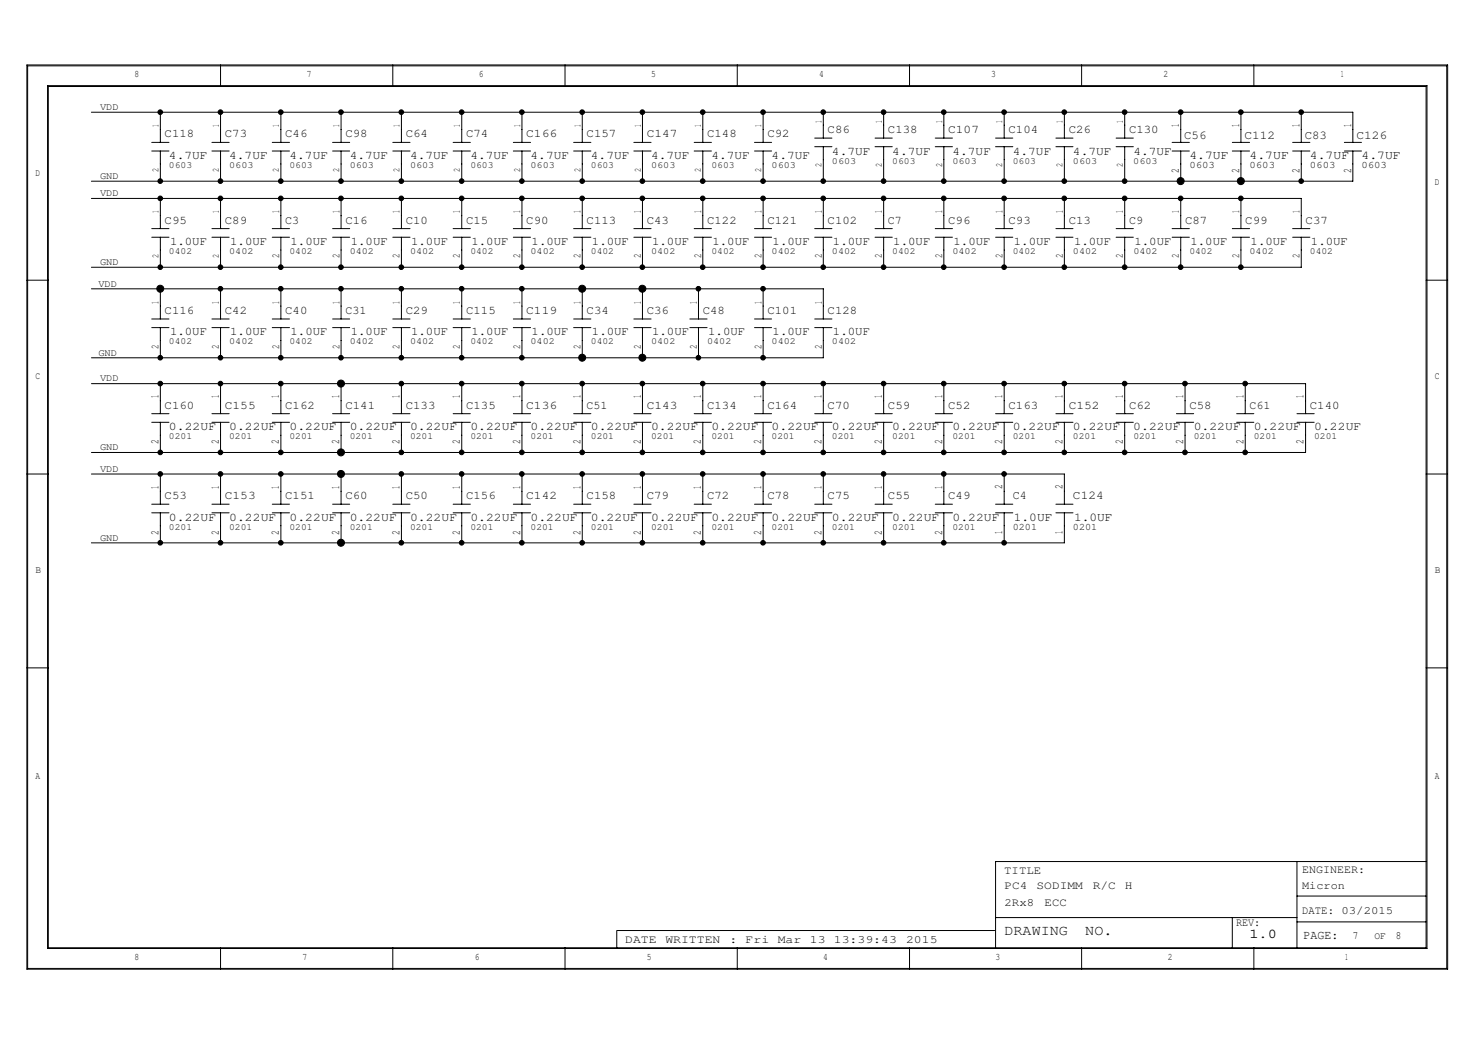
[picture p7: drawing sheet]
<svg xmlns="http://www.w3.org/2000/svg" width="420mm" height="297mm" viewBox="0 0 420 297" stroke-linecap="round" stroke-linejoin="round" font-family="sans-serif">
<g fill="none" stroke="#000" stroke-width=".28">
<path d="M7.7 18.5h404.7v257.5h-404.7zM7.9 18.8h404.2v257h-404.2zM62.8 18.5v6.1M111.9 18.5v6.1M161 18.5v6.1M210 18.5v6.1M259.1 18.5v6.1M308.1 18.5v6.1M357.2 18.5v6.1M13.5 24.4h393v245.7h-393zM13.8 24.6h392.4v245.3h-392.4zM26 32h359.4v8.6"/>
<path d="M45.7 32v8.6M62.8 32v8.6M80 32v8.6M97.2 32v8.6M114.3 32v8.6M131.5 32v8.6M148.7 32v8.6M165.9 32v8.6M183 32v8.6M200.2 32v8.6M217.4 32v8.6M232.1 39.3h4.9"/>
<path d="M234.5 32v7.3M249.3 39.3h4.9M251.7 32v7.3M266.4 39.3h4.9M268.9 32v7.3M283.6 39.3h4.9M286 32v7.3M300.8 39.3h4.8M303.2 32v7.3M317.9 39.3h4.9M320.4 32v7.3M336.3 32v8.6"/>
<path d="M353.5 32v8.6M370.7 32v8.6M26 56.5h344.7v8.6M43.2 43h4.9M43.2 40.6h4.9M45.7 43v8.6M45.7 56.5v8.6M60.4 43h4.9M60.4 40.6h4.9M62.8 43v8.6M62.8 56.5v8.6M77.6 43h4.9"/>
<path d="M77.6 40.6h4.9M80 43v8.6M80 56.5v8.6M94.7 43h4.9M94.7 40.6h4.9M97.2 43v8.6M97.2 56.5v8.6M111.9 43h4.9M111.9 40.6h4.9M114.3 43v8.6M114.3 56.5v8.6M129.1 43h4.9"/>
<path d="M129.1 40.6h4.9M131.5 43v8.6M131.5 56.5v8.6M146.2 43h4.9M146.2 40.6h4.9M148.7 43v8.6M148.7 56.5v8.6M163.4 43h4.9M163.4 40.6h4.9M165.9 43v8.6M165.9 56.5v8.6M180.6 43h4.9"/>
<path d="M180.6 40.6h4.9M183 43v8.6M183 56.5v8.6M197.7 43h4.9M197.7 40.6h4.9M200.2 43v8.6M200.2 56.5v8.6M214.9 43h4.9M214.9 40.6h4.9M217.4 43v8.6M217.4 56.5v8.6M232.1 41.8h4.9"/>
<path d="M234.5 41.8v9.8M234.5 56.5v8.6M249.3 41.8h4.9M251.7 41.8v9.8M251.7 56.5v8.6M266.4 41.8h4.9M268.9 41.8v9.8M268.9 56.5v8.6M283.6 41.8h4.9M286 41.8v9.8M286 56.5v8.6M300.8 41.8h4.8"/>
<path d="M303.2 41.8v9.8M303.2 56.5v8.6M317.9 41.8h4.9M320.4 41.8v9.8M320.4 56.5v8.6M333.9 43h4.9M333.9 40.6h4.9M336.3 43v8.6M336.3 56.5v8.6M351 43h4.9M351 40.6h4.9M353.5 43v8.6"/>
<path d="M353.5 56.5v8.6M368.2 43h4.9M368.2 40.6h4.9M370.7 43v8.6M382.9 43h4.9M382.9 40.6h4.9M385.4 43v8.6h-359.4M7.7 79.8h6.1M43.2 67.6h4.9M43.2 65.1h4.9M45.7 67.6v8.5M60.4 67.6h4.9"/>
<path d="M60.4 65.1h4.9M62.8 67.6v8.5M77.6 67.6h4.9M77.6 65.1h4.9M80 67.6v8.5M94.7 67.6h4.9M94.7 65.1h4.9M97.2 67.6v8.5M111.9 67.6h4.9M111.9 65.1h4.9M114.3 67.6v8.5M129.1 67.6h4.9"/>
<path d="M129.1 65.1h4.9M131.5 67.6v8.5M146.2 67.6h4.9M146.2 65.1h4.9M148.7 67.6v8.5M163.4 67.6h4.9M163.4 65.1h4.9M165.9 67.6v8.5M180.6 67.6h4.9M180.6 65.1h4.9M183 67.6v8.5M197.7 67.6h4.9"/>
<path d="M197.7 65.1h4.9M200.2 67.6v8.5M214.9 67.6h4.9M214.9 65.1h4.9M217.4 67.6v8.5M232.1 67.6h4.9M232.1 65.1h4.9M234.5 67.6v8.5M249.3 67.6h4.9M249.3 65.1h4.9M251.7 67.6v8.5M266.4 67.6h4.9"/>
<path d="M266.4 65.1h4.9M268.9 67.6v8.5M283.6 67.6h4.9M283.6 65.1h4.9M286 67.6v8.5M300.8 67.6h4.8M300.8 65.1h4.8M303.2 67.6v8.5M317.9 67.6h4.9M317.9 65.1h4.9M320.4 67.6v8.5M333.9 67.6h4.9"/>
<path d="M333.9 65.1h4.9M336.3 67.6v8.5M351 67.6h4.9M351 65.1h4.9M353.5 67.6v8.5M368.2 67.6h4.9M368.2 65.1h4.9M370.7 67.6v8.5h-344.7M406.2 79.8h6.2M26 82.3h208.5v8.5M43.2 93.3h4.9M43.2 90.8h4.9"/>
<path d="M45.7 82.3v8.5M45.7 93.3v8.6M60.4 93.3h4.9M60.4 90.8h4.9M62.8 82.3v8.5M62.8 93.3v8.6M77.6 93.3h4.9M77.6 90.8h4.9M80 82.3v8.5M80 93.3v8.6M94.7 93.3h4.9M94.7 90.8h4.9"/>
<path d="M97.2 82.3v8.5M97.2 93.3v8.6M111.9 93.3h4.9M111.9 90.8h4.9M114.3 82.3v8.5M114.3 93.3v8.6M129.1 93.3h4.9M129.1 90.8h4.9M131.5 82.3v8.5M131.5 93.3v8.6M146.2 93.3h4.9M146.2 90.8h4.9"/>
<path d="M148.7 82.3v8.5M148.7 93.3v8.6M163.4 93.3h4.9M163.4 90.8h4.9M165.9 82.3v8.5M165.9 93.3v8.6M180.6 93.3h4.9M180.6 90.8h4.9M183 82.3v8.5M183 93.3v8.6M196.5 93.3h4.9M196.5 90.8h4.9"/>
<path d="M199 82.3v8.5M199 93.3v8.6M214.9 93.3h4.9M214.9 90.8h4.9M217.4 82.3v8.5M217.4 93.3v8.6M232.1 93.3h4.9M232.1 90.8h4.9M234.5 93.3v8.6h-208.5M26 109.3h345.9v8.5M43.2 117.8h4.9M45.7 109.3v8.5"/>
<path d="M60.4 117.8h4.9M62.8 109.3v8.5M77.6 117.8h4.9M80 109.3v8.5M94.7 117.8h4.9M97.2 109.3v8.5M111.9 117.8h4.9M114.3 109.3v8.5M129.1 117.8h4.9M131.5 109.3v8.5M146.2 117.8h4.9M148.7 109.3v8.5"/>
<path d="M163.4 117.8h4.9M165.9 109.3v8.5M180.6 117.8h4.9M183 109.3v8.5M197.7 117.8h4.9M200.2 109.3v8.5M214.9 117.8h4.9M217.4 109.3v8.5M232.1 117.8h4.9M234.5 109.3v8.5M249.3 117.8h4.9M251.7 109.3v8.5"/>
<path d="M266.4 117.8h4.9M268.9 109.3v8.5M283.6 117.8h4.9M286 109.3v8.5M300.8 117.8h4.8M303.2 109.3v8.5M317.9 117.8h4.9M320.4 109.3v8.5M335.1 117.8h4.9M337.6 109.3v8.5M352.3 117.8h4.9M354.7 109.3v8.5"/>
<path d="M369.4 117.8h5M7.7 135h6.1M26 135h277.2v8.6M43.2 120.3h4.9M45.7 120.3v8.6M45.7 135v8.6M60.4 120.3h4.9M62.8 120.3v8.6M62.8 135v8.6M77.6 120.3h4.9M80 120.3v8.6M80 135v8.6"/>
<path d="M94.7 120.3h4.9M97.2 120.3v8.6M97.2 135v8.6M111.9 120.3h4.9M114.3 120.3v8.6M114.3 135v8.6M129.1 120.3h4.9M131.5 120.3v8.6M131.5 135v8.6M146.2 120.3h4.9M148.7 120.3v8.6M148.7 135v8.6"/>
<path d="M163.4 120.3h4.9M165.9 120.3v8.6M165.9 135v8.6M180.6 120.3h4.9M183 120.3v8.6M183 135v8.6M197.7 120.3h4.9M200.2 120.3v8.6M200.2 135v8.6M214.9 120.3h4.9M217.4 120.3v8.6M217.4 135v8.6"/>
<path d="M232.1 120.3h4.9M234.5 120.3v8.6M234.5 135v8.6M249.3 120.3h4.9M251.7 120.3v8.6M251.7 135v8.6M266.4 120.3h4.9M268.9 120.3v8.6M268.9 135v8.6M283.6 120.3h4.9M286 120.3v8.6M286 135v8.6"/>
<path d="M300.8 120.3h4.8M303.2 120.3v8.6M317.9 120.3h4.9M320.4 120.3v8.6M335.1 120.3h4.9M337.6 120.3v8.6M352.3 120.3h4.9M354.7 120.3v8.6M369.4 120.3h5M371.9 120.3v8.6h-345.9M406.2 135h6.2M43.2 146h4.9"/>
<path d="M43.2 143.6h4.9M45.7 146v8.6M60.4 146h4.9M60.4 143.6h4.9M62.8 146v8.6M77.6 146h4.9M77.6 143.6h4.9M80 146v8.6M94.7 146h4.9M94.7 143.6h4.9M97.2 146v8.6M111.9 146h4.9"/>
<path d="M111.9 143.6h4.9M114.3 146v8.6M129.1 146h4.9M129.1 143.6h4.9M131.5 146v8.6M146.2 146h4.9M146.2 143.6h4.9M148.7 146v8.6M163.4 146h4.9M163.4 143.6h4.9M165.9 146v8.6M180.6 146h4.9"/>
<path d="M180.6 143.6h4.9M183 146v8.6M197.7 146h4.9M197.7 143.6h4.9M200.2 146v8.6M214.9 146h4.9M214.9 143.6h4.9M217.4 146v8.6M232.1 146h4.9M232.1 143.6h4.9M234.5 146v8.6M249.3 146h4.9"/>
<path d="M249.3 143.6h4.9M251.7 146v8.6M266.4 146h4.9M266.4 143.6h4.9M268.9 146v8.6M283.6 146h4.9M283.6 143.6h4.9M286 146v8.6M300.8 146h4.8M300.8 143.6h4.8M303.2 146v8.6h-277.2M7.7 190.2h6.1"/>
<path d="M406.2 190.2h6.2M369.4 245.4v24.5M369.4 255.2h36.8M406.2 245.4h-122.6v24.5M62.8 269.9v6.1M111.9 269.9v6.1M161 269.9v6.1M175.7 265v4.9M175.9 265h107.4M210 269.9v6.1M259.1 269.9v6.1M283.6 261.3h85.8"/>
<path d="M308.1 269.9v6.1M351 261.3v8.6M357.2 269.9v6.1M369.4 262.6h36.8"/>
<circle cx="45.7" cy="31.9" r=".66"/>
<circle cx="62.8" cy="31.9" r=".66"/>
<circle cx="80" cy="31.9" r=".66"/>
<circle cx="97.1" cy="31.9" r=".66"/>
<circle cx="114.3" cy="31.9" r=".66"/>
<circle cx="131.5" cy="31.9" r=".66"/>
<circle cx="148.6" cy="31.9" r=".66"/>
<circle cx="165.8" cy="31.9" r=".66"/>
<circle cx="183" cy="31.9" r=".66"/>
<circle cx="200.2" cy="31.9" r=".66"/>
<circle cx="217.4" cy="31.9" r=".66"/>
<circle cx="234.5" cy="31.9" r=".66"/>
<circle cx="251.7" cy="31.9" r=".66"/>
<circle cx="268.8" cy="31.9" r=".66"/>
<circle cx="286" cy="31.9" r=".66"/>
<circle cx="303.2" cy="31.9" r=".66"/>
<circle cx="320.4" cy="31.9" r=".66"/>
<circle cx="336.3" cy="31.9" r=".66"/>
<circle cx="353.5" cy="31.9" r=".66"/>
<circle cx="370.6" cy="31.9" r=".66"/>
<circle cx="45.7" cy="56.5" r=".66"/>
<circle cx="45.7" cy="51.6" r=".66"/>
<circle cx="62.8" cy="56.5" r=".66"/>
<circle cx="62.8" cy="51.6" r=".66"/>
<circle cx="80" cy="51.6" r=".66"/>
<circle cx="80" cy="56.5" r=".66"/>
<circle cx="97.1" cy="51.6" r=".66"/>
<circle cx="97.1" cy="56.5" r=".66"/>
<circle cx="114.3" cy="51.6" r=".66"/>
<circle cx="114.3" cy="56.5" r=".66"/>
<circle cx="131.5" cy="56.5" r=".66"/>
<circle cx="131.5" cy="51.6" r=".66"/>
<circle cx="148.6" cy="56.5" r=".66"/>
<circle cx="148.6" cy="51.6" r=".66"/>
<circle cx="165.8" cy="51.6" r=".66"/>
<circle cx="165.8" cy="56.5" r=".66"/>
<circle cx="183" cy="56.5" r=".66"/>
<circle cx="183" cy="51.6" r=".66"/>
<circle cx="200.2" cy="51.6" r=".66"/>
<circle cx="200.2" cy="56.5" r=".66"/>
<circle cx="217.4" cy="51.6" r=".66"/>
<circle cx="217.4" cy="56.5" r=".66"/>
<circle cx="234.5" cy="51.6" r=".66"/>
<circle cx="234.5" cy="56.5" r=".66"/>
<circle cx="251.7" cy="51.6" r=".66"/>
<circle cx="251.7" cy="56.5" r=".66"/>
<circle cx="268.8" cy="51.6" r=".66"/>
<circle cx="268.8" cy="56.5" r=".66"/>
<circle cx="286" cy="56.5" r=".66"/>
<circle cx="286" cy="51.6" r=".66"/>
<circle cx="303.2" cy="51.6" r=".66"/>
<circle cx="303.2" cy="56.5" r=".66"/>
<circle cx="320.4" cy="56.5" r=".66"/>
<circle cx="320.4" cy="51.6" r=".66"/>
<circle cx="336.3" cy="56.5" r=".66"/>
<circle cx="336.3" cy="51.6" r="1"/>
<circle cx="353.5" cy="56.5" r=".66"/>
<circle cx="353.5" cy="51.6" r="1"/>
<circle cx="370.6" cy="51.6" r=".66"/>
<circle cx="45.7" cy="76.1" r=".66"/>
<circle cx="62.8" cy="76.1" r=".66"/>
<circle cx="80" cy="76.1" r=".66"/>
<circle cx="97.1" cy="76.1" r=".66"/>
<circle cx="114.3" cy="76.1" r=".66"/>
<circle cx="131.5" cy="76.1" r=".66"/>
<circle cx="148.6" cy="76.1" r=".66"/>
<circle cx="165.8" cy="76.1" r=".66"/>
<circle cx="183" cy="76.1" r=".66"/>
<circle cx="200.2" cy="76.1" r=".66"/>
<circle cx="217.4" cy="76.1" r=".66"/>
<circle cx="234.5" cy="76.1" r=".66"/>
<circle cx="251.7" cy="76.1" r=".66"/>
<circle cx="268.8" cy="76.1" r=".66"/>
<circle cx="286" cy="76.1" r=".66"/>
<circle cx="303.2" cy="76.1" r=".66"/>
<circle cx="320.4" cy="76.1" r=".66"/>
<circle cx="336.3" cy="76.1" r=".66"/>
<circle cx="353.5" cy="76.1" r=".66"/>
<circle cx="45.7" cy="82.2" r="1"/>
<circle cx="62.8" cy="82.2" r=".66"/>
<circle cx="80" cy="82.2" r=".66"/>
<circle cx="97.1" cy="82.2" r=".66"/>
<circle cx="114.3" cy="82.2" r=".66"/>
<circle cx="131.5" cy="82.2" r=".66"/>
<circle cx="148.6" cy="82.2" r=".66"/>
<circle cx="165.8" cy="82.2" r="1"/>
<circle cx="183" cy="82.2" r="1"/>
<circle cx="198.9" cy="82.2" r=".66"/>
<circle cx="217.4" cy="82.2" r=".66"/>
<circle cx="45.7" cy="101.9" r=".66"/>
<circle cx="45.7" cy="109.2" r=".66"/>
<circle cx="62.8" cy="101.9" r=".66"/>
<circle cx="62.8" cy="109.2" r=".66"/>
<circle cx="80" cy="109.2" r=".66"/>
<circle cx="80" cy="101.9" r=".66"/>
<circle cx="97.1" cy="101.9" r=".66"/>
<circle cx="97.1" cy="109.2" r="1"/>
<circle cx="114.3" cy="109.2" r=".66"/>
<circle cx="114.3" cy="101.9" r=".66"/>
<circle cx="131.5" cy="101.9" r=".66"/>
<circle cx="131.5" cy="109.2" r=".66"/>
<circle cx="148.6" cy="101.9" r=".66"/>
<circle cx="148.6" cy="109.2" r=".66"/>
<circle cx="165.8" cy="109.2" r=".66"/>
<circle cx="165.8" cy="101.9" r="1"/>
<circle cx="183" cy="109.2" r=".66"/>
<circle cx="183" cy="101.9" r="1"/>
<circle cx="198.9" cy="101.9" r=".66"/>
<circle cx="200.2" cy="109.2" r=".66"/>
<circle cx="217.4" cy="101.9" r=".66"/>
<circle cx="217.4" cy="109.2" r=".66"/>
<circle cx="234.5" cy="109.2" r=".66"/>
<circle cx="251.7" cy="109.2" r=".66"/>
<circle cx="268.8" cy="109.2" r=".66"/>
<circle cx="286" cy="109.2" r=".66"/>
<circle cx="303.2" cy="109.2" r=".66"/>
<circle cx="320.4" cy="109.2" r=".66"/>
<circle cx="337.5" cy="109.2" r=".66"/>
<circle cx="354.7" cy="109.2" r=".66"/>
<circle cx="45.7" cy="135" r=".66"/>
<circle cx="45.7" cy="128.8" r=".66"/>
<circle cx="62.8" cy="135" r=".66"/>
<circle cx="62.8" cy="128.8" r=".66"/>
<circle cx="80" cy="135" r=".66"/>
<circle cx="80" cy="128.8" r=".66"/>
<circle cx="97.1" cy="135" r="1"/>
<circle cx="97.1" cy="128.8" r="1"/>
<circle cx="114.3" cy="128.8" r=".66"/>
<circle cx="114.3" cy="135" r=".66"/>
<circle cx="131.5" cy="128.8" r=".66"/>
<circle cx="131.5" cy="135" r=".66"/>
<circle cx="148.6" cy="135" r=".66"/>
<circle cx="148.6" cy="128.8" r=".66"/>
<circle cx="165.8" cy="135" r=".66"/>
<circle cx="165.8" cy="128.8" r=".66"/>
<circle cx="183" cy="128.8" r=".66"/>
<circle cx="183" cy="135" r=".66"/>
<circle cx="200.2" cy="128.8" r=".66"/>
<circle cx="200.2" cy="135" r=".66"/>
<circle cx="217.4" cy="128.8" r=".66"/>
<circle cx="217.4" cy="135" r=".66"/>
<circle cx="234.5" cy="128.8" r=".66"/>
<circle cx="234.5" cy="135" r=".66"/>
<circle cx="251.7" cy="128.8" r=".66"/>
<circle cx="251.7" cy="135" r=".66"/>
<circle cx="268.8" cy="135" r=".66"/>
<circle cx="268.8" cy="128.8" r=".66"/>
<circle cx="286" cy="135" r=".66"/>
<circle cx="286" cy="128.8" r=".66"/>
<circle cx="303.2" cy="128.8" r=".66"/>
<circle cx="320.4" cy="128.8" r=".66"/>
<circle cx="337.5" cy="128.8" r=".66"/>
<circle cx="354.7" cy="128.8" r=".66"/>
<circle cx="45.7" cy="154.6" r=".66"/>
<circle cx="62.8" cy="154.6" r=".66"/>
<circle cx="80" cy="154.6" r=".66"/>
<circle cx="97.1" cy="154.6" r="1"/>
<circle cx="114.3" cy="154.6" r=".66"/>
<circle cx="131.5" cy="154.6" r=".66"/>
<circle cx="148.6" cy="154.6" r=".66"/>
<circle cx="165.8" cy="154.6" r=".66"/>
<circle cx="183" cy="154.6" r=".66"/>
<circle cx="200.2" cy="154.6" r=".66"/>
<circle cx="217.4" cy="154.6" r=".66"/>
<circle cx="234.5" cy="154.6" r=".66"/>
<circle cx="251.7" cy="154.6" r=".66"/>
<circle cx="268.8" cy="154.6" r=".66"/>
<circle cx="286" cy="154.6" r=".66"/>
</g>
<g fill="#000">
<circle cx="45.7" cy="31.9" r=".66"/>
<circle cx="62.8" cy="31.9" r=".66"/>
<circle cx="80" cy="31.9" r=".66"/>
<circle cx="97.1" cy="31.9" r=".66"/>
<circle cx="114.3" cy="31.9" r=".66"/>
<circle cx="131.5" cy="31.9" r=".66"/>
<circle cx="148.6" cy="31.9" r=".66"/>
<circle cx="165.8" cy="31.9" r=".66"/>
<circle cx="183" cy="31.9" r=".66"/>
<circle cx="200.2" cy="31.9" r=".66"/>
<circle cx="217.4" cy="31.9" r=".66"/>
<circle cx="234.5" cy="31.9" r=".66"/>
<circle cx="251.7" cy="31.9" r=".66"/>
<circle cx="268.8" cy="31.9" r=".66"/>
<circle cx="286" cy="31.9" r=".66"/>
<circle cx="303.2" cy="31.9" r=".66"/>
<circle cx="320.4" cy="31.9" r=".66"/>
<circle cx="336.3" cy="31.9" r=".66"/>
<circle cx="353.5" cy="31.9" r=".66"/>
<circle cx="370.6" cy="31.9" r=".66"/>
<circle cx="45.7" cy="56.5" r=".66"/>
<circle cx="45.7" cy="51.6" r=".66"/>
<circle cx="62.8" cy="56.5" r=".66"/>
<circle cx="62.8" cy="51.6" r=".66"/>
<circle cx="80" cy="51.6" r=".66"/>
<circle cx="80" cy="56.5" r=".66"/>
<circle cx="97.1" cy="51.6" r=".66"/>
<circle cx="97.1" cy="56.5" r=".66"/>
<circle cx="114.3" cy="51.6" r=".66"/>
<circle cx="114.3" cy="56.5" r=".66"/>
<circle cx="131.5" cy="56.5" r=".66"/>
<circle cx="131.5" cy="51.6" r=".66"/>
<circle cx="148.6" cy="56.5" r=".66"/>
<circle cx="148.6" cy="51.6" r=".66"/>
<circle cx="165.8" cy="51.6" r=".66"/>
<circle cx="165.8" cy="56.5" r=".66"/>
<circle cx="183" cy="56.5" r=".66"/>
<circle cx="183" cy="51.6" r=".66"/>
<circle cx="200.2" cy="51.6" r=".66"/>
<circle cx="200.2" cy="56.5" r=".66"/>
<circle cx="217.4" cy="51.6" r=".66"/>
<circle cx="217.4" cy="56.5" r=".66"/>
<circle cx="234.5" cy="51.6" r=".66"/>
<circle cx="234.5" cy="56.5" r=".66"/>
<circle cx="251.7" cy="51.6" r=".66"/>
<circle cx="251.7" cy="56.5" r=".66"/>
<circle cx="268.8" cy="51.6" r=".66"/>
<circle cx="268.8" cy="56.5" r=".66"/>
<circle cx="286" cy="56.5" r=".66"/>
<circle cx="286" cy="51.6" r=".66"/>
<circle cx="303.2" cy="51.6" r=".66"/>
<circle cx="303.2" cy="56.5" r=".66"/>
<circle cx="320.4" cy="56.5" r=".66"/>
<circle cx="320.4" cy="51.6" r=".66"/>
<circle cx="336.3" cy="56.5" r=".66"/>
<circle cx="336.3" cy="51.6" r="1"/>
<circle cx="353.5" cy="56.5" r=".66"/>
<circle cx="353.5" cy="51.6" r="1"/>
<circle cx="370.6" cy="51.6" r=".66"/>
<circle cx="45.7" cy="76.1" r=".66"/>
<circle cx="62.8" cy="76.1" r=".66"/>
<circle cx="80" cy="76.1" r=".66"/>
<circle cx="97.1" cy="76.1" r=".66"/>
<circle cx="114.3" cy="76.1" r=".66"/>
<circle cx="131.5" cy="76.1" r=".66"/>
<circle cx="148.6" cy="76.1" r=".66"/>
<circle cx="165.8" cy="76.1" r=".66"/>
<circle cx="183" cy="76.1" r=".66"/>
<circle cx="200.2" cy="76.1" r=".66"/>
<circle cx="217.4" cy="76.1" r=".66"/>
<circle cx="234.5" cy="76.1" r=".66"/>
<circle cx="251.7" cy="76.1" r=".66"/>
<circle cx="268.8" cy="76.1" r=".66"/>
<circle cx="286" cy="76.1" r=".66"/>
<circle cx="303.2" cy="76.1" r=".66"/>
<circle cx="320.4" cy="76.1" r=".66"/>
<circle cx="336.3" cy="76.1" r=".66"/>
<circle cx="353.5" cy="76.1" r=".66"/>
<circle cx="45.7" cy="82.2" r="1"/>
<circle cx="62.8" cy="82.2" r=".66"/>
<circle cx="80" cy="82.2" r=".66"/>
<circle cx="97.1" cy="82.2" r=".66"/>
<circle cx="114.3" cy="82.2" r=".66"/>
<circle cx="131.5" cy="82.2" r=".66"/>
<circle cx="148.6" cy="82.2" r=".66"/>
<circle cx="165.8" cy="82.2" r="1"/>
<circle cx="183" cy="82.2" r="1"/>
<circle cx="198.9" cy="82.2" r=".66"/>
<circle cx="217.4" cy="82.2" r=".66"/>
<circle cx="45.7" cy="101.9" r=".66"/>
<circle cx="45.7" cy="109.2" r=".66"/>
<circle cx="62.8" cy="101.9" r=".66"/>
<circle cx="62.8" cy="109.2" r=".66"/>
<circle cx="80" cy="109.2" r=".66"/>
<circle cx="80" cy="101.9" r=".66"/>
<circle cx="97.1" cy="101.9" r=".66"/>
<circle cx="97.1" cy="109.2" r="1"/>
<circle cx="114.3" cy="109.2" r=".66"/>
<circle cx="114.3" cy="101.9" r=".66"/>
<circle cx="131.5" cy="101.9" r=".66"/>
<circle cx="131.5" cy="109.2" r=".66"/>
<circle cx="148.6" cy="101.9" r=".66"/>
<circle cx="148.6" cy="109.2" r=".66"/>
<circle cx="165.8" cy="109.2" r=".66"/>
<circle cx="165.8" cy="101.9" r="1"/>
<circle cx="183" cy="109.2" r=".66"/>
<circle cx="183" cy="101.9" r="1"/>
<circle cx="198.9" cy="101.9" r=".66"/>
<circle cx="200.2" cy="109.2" r=".66"/>
<circle cx="217.4" cy="101.9" r=".66"/>
<circle cx="217.4" cy="109.2" r=".66"/>
<circle cx="234.5" cy="109.2" r=".66"/>
<circle cx="251.7" cy="109.2" r=".66"/>
<circle cx="268.8" cy="109.2" r=".66"/>
<circle cx="286" cy="109.2" r=".66"/>
<circle cx="303.2" cy="109.2" r=".66"/>
<circle cx="320.4" cy="109.2" r=".66"/>
<circle cx="337.5" cy="109.2" r=".66"/>
<circle cx="354.7" cy="109.2" r=".66"/>
<circle cx="45.7" cy="135" r=".66"/>
<circle cx="45.7" cy="128.8" r=".66"/>
<circle cx="62.8" cy="135" r=".66"/>
<circle cx="62.8" cy="128.8" r=".66"/>
<circle cx="80" cy="135" r=".66"/>
<circle cx="80" cy="128.8" r=".66"/>
<circle cx="97.1" cy="135" r="1"/>
<circle cx="97.1" cy="128.8" r="1"/>
<circle cx="114.3" cy="128.8" r=".66"/>
<circle cx="114.3" cy="135" r=".66"/>
<circle cx="131.5" cy="128.8" r=".66"/>
<circle cx="131.5" cy="135" r=".66"/>
<circle cx="148.6" cy="135" r=".66"/>
<circle cx="148.6" cy="128.8" r=".66"/>
<circle cx="165.8" cy="135" r=".66"/>
<circle cx="165.8" cy="128.8" r=".66"/>
<circle cx="183" cy="128.8" r=".66"/>
<circle cx="183" cy="135" r=".66"/>
<circle cx="200.2" cy="128.8" r=".66"/>
<circle cx="200.2" cy="135" r=".66"/>
<circle cx="217.4" cy="128.8" r=".66"/>
<circle cx="217.4" cy="135" r=".66"/>
<circle cx="234.5" cy="128.8" r=".66"/>
<circle cx="234.5" cy="135" r=".66"/>
<circle cx="251.7" cy="128.8" r=".66"/>
<circle cx="251.7" cy="135" r=".66"/>
<circle cx="268.8" cy="135" r=".66"/>
<circle cx="268.8" cy="128.8" r=".66"/>
<circle cx="286" cy="135" r=".66"/>
<circle cx="286" cy="128.8" r=".66"/>
<circle cx="303.2" cy="128.8" r=".66"/>
<circle cx="320.4" cy="128.8" r=".66"/>
<circle cx="337.5" cy="128.8" r=".66"/>
<circle cx="354.7" cy="128.8" r=".66"/>
<circle cx="45.7" cy="154.6" r=".66"/>
<circle cx="62.8" cy="154.6" r=".66"/>
<circle cx="80" cy="154.6" r=".66"/>
<circle cx="97.1" cy="154.6" r="1"/>
<circle cx="114.3" cy="154.6" r=".66"/>
<circle cx="131.5" cy="154.6" r=".66"/>
<circle cx="148.6" cy="154.6" r=".66"/>
<circle cx="165.8" cy="154.6" r=".66"/>
<circle cx="183" cy="154.6" r=".66"/>
<circle cx="200.2" cy="154.6" r=".66"/>
<circle cx="217.4" cy="154.6" r=".66"/>
<circle cx="234.5" cy="154.6" r=".66"/>
<circle cx="251.7" cy="154.6" r=".66"/>
<circle cx="268.8" cy="154.6" r=".66"/>
<circle cx="286" cy="154.6" r=".66"/>
</g>
<g font-size="4.1">
<text x="286.1" y="266.1">DRAWING</text>
<text x="309.2" y="266.1">NO.</text>
<text x="355.9" y="267.1">1.0</text>
</g>
<text font-size="3.6" x="371.3" y="267.3">PAGE:</text>
<g font-size="3.5">
<text x="337.3" y="39.7">C56</text>
<text x="354.5" y="39.7">C112</text>
<text x="371.6" y="39.7">C83</text>
<text x="386.4" y="39.7">C126</text>
<text x="338.8" y="45.3">4.7UF</text>
<text x="355.9" y="45.3">4.7UF</text>
<text x="373.1" y="45.3">4.7UF</text>
<text x="387.8" y="45.3">4.7UF</text>
<text x="288.5" y="142.2">C4</text>
<text x="305.6" y="142.2">C124</text>
<text x="288.8" y="148.4">1.0UF</text>
<text x="305.9" y="148.4">1.0UF</text>
</g>
<g font-size="3.4">
<text x="46.9" y="39.1">C118</text>
<text x="64.1" y="39.1">C73</text>
<text x="81.2" y="39.1">C46</text>
<text x="98.4" y="39.1">C98</text>
<text x="115.6" y="39.1">C64</text>
<text x="132.8" y="39.1">C74</text>
<text x="149.9" y="39.1">C166</text>
<text x="167.1" y="39.1">C157</text>
<text x="184.2" y="39.1">C147</text>
<text x="201.4" y="39.1">C148</text>
<text x="218.6" y="39.1">C92</text>
<text x="235.8" y="37.9">C86</text>
<text x="252.9" y="37.9">C138</text>
<text x="270.1" y="37.9">C107</text>
<text x="287.3" y="37.9">C104</text>
<text x="304.4" y="37.9">C26</text>
<text x="321.6" y="37.9">C130</text>
<text x="48.1" y="45.3">4.7UF</text>
<text x="65.3" y="45.3">4.7UF</text>
<text x="82.5" y="45.3">4.7UF</text>
<text x="99.6" y="45.3">4.7UF</text>
<text x="116.8" y="45.3">4.7UF</text>
<text x="134" y="45.3">4.7UF</text>
<text x="151.1" y="45.3">4.7UF</text>
<text x="168.3" y="45.3">4.7UF</text>
<text x="185.5" y="45.3">4.7UF</text>
<text x="202.6" y="45.3">4.7UF</text>
<text x="219.8" y="45.3">4.7UF</text>
<text x="237" y="44">4.7UF</text>
<text x="254.2" y="44">4.7UF</text>
<text x="271.3" y="44">4.7UF</text>
<text x="288.5" y="44">4.7UF</text>
<text x="305.6" y="44">4.7UF</text>
<text x="322.8" y="44">4.7UF</text>
<text x="46.9" y="63.7">C95</text>
<text x="64.1" y="63.7">C89</text>
<text x="81.2" y="63.7">C3</text>
<text x="98.4" y="63.7">C16</text>
<text x="115.6" y="63.7">C10</text>
<text x="132.8" y="63.7">C15</text>
<text x="149.9" y="63.7">C90</text>
<text x="167.1" y="63.7">C113</text>
<text x="184.2" y="63.7">C43</text>
<text x="201.4" y="63.7">C122</text>
<text x="218.6" y="63.7">C121</text>
<text x="235.8" y="63.7">C102</text>
<text x="252.9" y="63.7">C7</text>
<text x="270.1" y="63.7">C96</text>
<text x="287.3" y="63.7">C93</text>
<text x="304.4" y="63.7">C13</text>
<text x="321.6" y="63.7">C9</text>
<text x="337.6" y="63.7">C87</text>
<text x="354.7" y="63.7">C99</text>
<text x="371.9" y="63.7">C37</text>
<text x="48.4" y="69.8">1.0UF</text>
<text x="65.6" y="69.8">1.0UF</text>
<text x="82.8" y="69.8">1.0UF</text>
<text x="99.9" y="69.8">1.0UF</text>
<text x="117.1" y="69.8">1.0UF</text>
<text x="134.3" y="69.8">1.0UF</text>
<text x="151.4" y="69.8">1.0UF</text>
<text x="168.6" y="69.8">1.0UF</text>
<text x="185.8" y="69.8">1.0UF</text>
<text x="202.9" y="69.8">1.0UF</text>
<text x="220.1" y="69.8">1.0UF</text>
<text x="237.3" y="69.8">1.0UF</text>
<text x="254.5" y="69.8">1.0UF</text>
<text x="271.6" y="69.8">1.0UF</text>
<text x="288.8" y="69.8">1.0UF</text>
<text x="305.9" y="69.8">1.0UF</text>
<text x="323.1" y="69.8">1.0UF</text>
<text x="339.1" y="69.8">1.0UF</text>
<text x="356.2" y="69.8">1.0UF</text>
<text x="373.4" y="69.8">1.0UF</text>
<text x="46.9" y="89.4">C116</text>
<text x="64.1" y="89.4">C42</text>
<text x="81.2" y="89.4">C40</text>
<text x="98.4" y="89.4">C31</text>
<text x="115.6" y="89.4">C29</text>
<text x="132.8" y="89.4">C115</text>
<text x="149.9" y="89.4">C119</text>
<text x="167.1" y="89.4">C34</text>
<text x="184.2" y="89.4">C36</text>
<text x="200.2" y="89.4">C48</text>
<text x="218.6" y="89.4">C101</text>
<text x="235.8" y="89.4">C128</text>
<text x="48.4" y="95.5">1.0UF</text>
<text x="65.6" y="95.5">1.0UF</text>
<text x="82.8" y="95.5">1.0UF</text>
<text x="99.9" y="95.5">1.0UF</text>
<text x="117.1" y="95.5">1.0UF</text>
<text x="134.3" y="95.5">1.0UF</text>
<text x="151.4" y="95.5">1.0UF</text>
<text x="168.6" y="95.5">1.0UF</text>
<text x="185.8" y="95.5">1.0UF</text>
<text x="201.7" y="95.5">1.0UF</text>
<text x="220.1" y="95.5">1.0UF</text>
<text x="237.3" y="95.5">1.0UF</text>
<text x="46.9" y="116.4">C160</text>
<text x="64.1" y="116.4">C155</text>
<text x="81.2" y="116.4">C162</text>
<text x="98.4" y="116.4">C141</text>
<text x="115.6" y="116.4">C133</text>
<text x="132.8" y="116.4">C135</text>
<text x="149.9" y="116.4">C136</text>
<text x="167.1" y="116.4">C51</text>
<text x="184.2" y="116.4">C143</text>
<text x="201.4" y="116.4">C134</text>
<text x="218.6" y="116.4">C164</text>
<text x="235.8" y="116.4">C70</text>
<text x="252.9" y="116.4">C59</text>
<text x="270.1" y="116.4">C52</text>
<text x="287.3" y="116.4">C163</text>
<text x="304.4" y="116.4">C152</text>
<text x="321.6" y="116.4">C62</text>
<text x="338.8" y="116.4">C58</text>
<text x="355.9" y="116.4">C61</text>
<text x="373.1" y="116.4">C140</text>
<text x="48.1" y="122.5">0.22UF</text>
<text x="65.3" y="122.5">0.22UF</text>
<text x="82.5" y="122.5">0.22UF</text>
<text x="99.6" y="122.5">0.22UF</text>
<text x="116.8" y="122.5">0.22UF</text>
<text x="134" y="122.5">0.22UF</text>
<text x="151.1" y="122.5">0.22UF</text>
<text x="168.3" y="122.5">0.22UF</text>
<text x="185.5" y="122.5">0.22UF</text>
<text x="202.6" y="122.5">0.22UF</text>
<text x="219.8" y="122.5">0.22UF</text>
<text x="237" y="122.5">0.22UF</text>
<text x="254.2" y="122.5">0.22UF</text>
<text x="271.3" y="122.5">0.22UF</text>
<text x="288.5" y="122.5">0.22UF</text>
<text x="305.6" y="122.5">0.22UF</text>
<text x="322.8" y="122.5">0.22UF</text>
<text x="340" y="122.5">0.22UF</text>
<text x="357.2" y="122.5">0.22UF</text>
<text x="374.4" y="122.5">0.22UF</text>
<text x="46.9" y="142.2">C53</text>
<text x="64.1" y="142.2">C153</text>
<text x="81.2" y="142.2">C151</text>
<text x="98.4" y="142.2">C60</text>
<text x="115.6" y="142.2">C50</text>
<text x="132.8" y="142.2">C156</text>
<text x="149.9" y="142.2">C142</text>
<text x="167.1" y="142.2">C158</text>
<text x="184.2" y="142.2">C79</text>
<text x="201.4" y="142.2">C72</text>
<text x="218.6" y="142.2">C78</text>
<text x="235.8" y="142.2">C75</text>
<text x="252.9" y="142.2">C55</text>
<text x="270.1" y="142.2">C49</text>
<text x="48.1" y="148.3">0.22UF</text>
<text x="65.3" y="148.3">0.22UF</text>
<text x="82.5" y="148.3">0.22UF</text>
<text x="99.6" y="148.3">0.22UF</text>
<text x="116.8" y="148.3">0.22UF</text>
<text x="134" y="148.3">0.22UF</text>
<text x="151.1" y="148.3">0.22UF</text>
<text x="168.3" y="148.3">0.22UF</text>
<text x="185.5" y="148.3">0.22UF</text>
<text x="202.6" y="148.3">0.22UF</text>
<text x="219.8" y="148.3">0.22UF</text>
<text x="237" y="148.3">0.22UF</text>
<text x="254.2" y="148.3">0.22UF</text>
<text x="271.3" y="148.3">0.22UF</text>
</g>
<g font-size="3.3">
<text x="335.8" y="36.2" transform="rotate(-90 335.8 36.2)">1</text>
<text x="353" y="36.2" transform="rotate(-90 353 36.2)">1</text>
<text x="370.1" y="36.2" transform="rotate(-90 370.1 36.2)">1</text>
<text x="384.9" y="36.2" transform="rotate(-90 384.9 36.2)">1</text>
<text x="335.8" y="49.2" transform="rotate(-90 335.8 49.2)">2</text>
<text x="353" y="49.2" transform="rotate(-90 353 49.2)">2</text>
<text x="370.1" y="49.2" transform="rotate(-90 370.1 49.2)">2</text>
<text x="384.9" y="49.2" transform="rotate(-90 384.9 49.2)">2</text>
<text x="45.1" y="113.5" transform="rotate(-90 45.1 113.5)">1</text>
<text x="62.3" y="113.5" transform="rotate(-90 62.3 113.5)">1</text>
<text x="79.5" y="113.5" transform="rotate(-90 79.5 113.5)">1</text>
<text x="96.6" y="113.5" transform="rotate(-90 96.6 113.5)">1</text>
<text x="113.8" y="113.5" transform="rotate(-90 113.8 113.5)">1</text>
<text x="131" y="113.5" transform="rotate(-90 131 113.5)">1</text>
<text x="148.2" y="113.5" transform="rotate(-90 148.2 113.5)">1</text>
<text x="165.3" y="113.5" transform="rotate(-90 165.3 113.5)">1</text>
<text x="182.5" y="113.5" transform="rotate(-90 182.5 113.5)">1</text>
<text x="199.6" y="113.5" transform="rotate(-90 199.6 113.5)">1</text>
<text x="216.8" y="113.5" transform="rotate(-90 216.8 113.5)">1</text>
<text x="234" y="113.5" transform="rotate(-90 234 113.5)">1</text>
<text x="251.2" y="113.5" transform="rotate(-90 251.2 113.5)">1</text>
<text x="268.4" y="113.5" transform="rotate(-90 268.4 113.5)">1</text>
<text x="285.5" y="113.5" transform="rotate(-90 285.5 113.5)">1</text>
<text x="302.7" y="113.5" transform="rotate(-90 302.7 113.5)">1</text>
<text x="319.8" y="113.5" transform="rotate(-90 319.8 113.5)">1</text>
<text x="337" y="113.5" transform="rotate(-90 337 113.5)">1</text>
<text x="354.2" y="113.5" transform="rotate(-90 354.2 113.5)">1</text>
<text x="371.3" y="113.5" transform="rotate(-90 371.3 113.5)">1</text>
<text x="45.1" y="126.4" transform="rotate(-90 45.1 126.4)">2</text>
<text x="62.3" y="126.4" transform="rotate(-90 62.3 126.4)">2</text>
<text x="79.5" y="126.4" transform="rotate(-90 79.5 126.4)">2</text>
<text x="96.6" y="126.4" transform="rotate(-90 96.6 126.4)">2</text>
<text x="113.8" y="126.4" transform="rotate(-90 113.8 126.4)">2</text>
<text x="131" y="126.4" transform="rotate(-90 131 126.4)">2</text>
<text x="148.2" y="126.4" transform="rotate(-90 148.2 126.4)">2</text>
<text x="165.3" y="126.4" transform="rotate(-90 165.3 126.4)">2</text>
<text x="182.5" y="126.4" transform="rotate(-90 182.5 126.4)">2</text>
<text x="199.6" y="126.4" transform="rotate(-90 199.6 126.4)">2</text>
<text x="216.8" y="126.4" transform="rotate(-90 216.8 126.4)">2</text>
<text x="234" y="126.4" transform="rotate(-90 234 126.4)">2</text>
<text x="251.2" y="126.4" transform="rotate(-90 251.2 126.4)">2</text>
<text x="268.4" y="126.4" transform="rotate(-90 268.4 126.4)">2</text>
<text x="285.5" y="126.4" transform="rotate(-90 285.5 126.4)">2</text>
<text x="302.7" y="126.4" transform="rotate(-90 302.7 126.4)">2</text>
<text x="319.8" y="126.4" transform="rotate(-90 319.8 126.4)">2</text>
<text x="337" y="126.4" transform="rotate(-90 337 126.4)">2</text>
<text x="354.2" y="126.4" transform="rotate(-90 354.2 126.4)">2</text>
<text x="371.3" y="126.4" transform="rotate(-90 371.3 126.4)">2</text>
<text x="45.1" y="139.2" transform="rotate(-90 45.1 139.2)">1</text>
<text x="62.3" y="139.2" transform="rotate(-90 62.3 139.2)">1</text>
<text x="79.5" y="139.2" transform="rotate(-90 79.5 139.2)">1</text>
<text x="96.6" y="139.2" transform="rotate(-90 96.6 139.2)">1</text>
<text x="113.8" y="139.2" transform="rotate(-90 113.8 139.2)">1</text>
<text x="131" y="139.2" transform="rotate(-90 131 139.2)">1</text>
<text x="148.2" y="139.2" transform="rotate(-90 148.2 139.2)">1</text>
<text x="165.3" y="139.2" transform="rotate(-90 165.3 139.2)">1</text>
<text x="182.5" y="139.2" transform="rotate(-90 182.5 139.2)">1</text>
<text x="199.6" y="139.2" transform="rotate(-90 199.6 139.2)">1</text>
<text x="216.8" y="139.2" transform="rotate(-90 216.8 139.2)">1</text>
<text x="234" y="139.2" transform="rotate(-90 234 139.2)">1</text>
<text x="251.2" y="139.2" transform="rotate(-90 251.2 139.2)">1</text>
<text x="268.4" y="139.2" transform="rotate(-90 268.4 139.2)">1</text>
<text x="285.5" y="139.4" transform="rotate(-90 285.5 139.4)">2</text>
<text x="302.7" y="139.4" transform="rotate(-90 302.7 139.4)">2</text>
<text x="45.1" y="152.2" transform="rotate(-90 45.1 152.2)">2</text>
<text x="62.3" y="152.2" transform="rotate(-90 62.3 152.2)">2</text>
<text x="79.5" y="152.2" transform="rotate(-90 79.5 152.2)">2</text>
<text x="96.6" y="152.2" transform="rotate(-90 96.6 152.2)">2</text>
<text x="113.8" y="152.2" transform="rotate(-90 113.8 152.2)">2</text>
<text x="131" y="152.2" transform="rotate(-90 131 152.2)">2</text>
<text x="148.2" y="152.2" transform="rotate(-90 148.2 152.2)">2</text>
<text x="165.3" y="152.2" transform="rotate(-90 165.3 152.2)">2</text>
<text x="182.5" y="152.2" transform="rotate(-90 182.5 152.2)">2</text>
<text x="199.6" y="152.2" transform="rotate(-90 199.6 152.2)">2</text>
<text x="216.8" y="152.2" transform="rotate(-90 216.8 152.2)">2</text>
<text x="234" y="152.2" transform="rotate(-90 234 152.2)">2</text>
<text x="251.2" y="152.2" transform="rotate(-90 251.2 152.2)">2</text>
<text x="268.4" y="152.2" transform="rotate(-90 268.4 152.2)">2</text>
<text x="285.5" y="152" transform="rotate(-90 285.5 152)">1</text>
<text x="302.7" y="152" transform="rotate(-90 302.7 152)">1</text>
<text x="286" y="248.9">TITLE</text>
<text x="370.9" y="248.5">ENGINEER:</text>
<text x="286.1" y="253.2">PC4</text>
<text x="286.1" y="258">2Rx8</text>
<text x="295.3" y="253.2">SODIMM</text>
<text x="297.6" y="258">ECC</text>
<text x="311.3" y="253.2">R/C</text>
<text x="320.4" y="253.2">H</text>
<text x="370.9" y="253.2">Micron</text>
<text x="352.1" y="263.7">REV:</text>
<text x="370.9" y="260.3">DATE: 03/2015</text>
<text x="178.1" y="268.5">DATE</text>
<text x="189.5" y="268.5">WRITTEN</text>
<text x="207.8" y="268.5">:</text>
<text x="212.4" y="268.5">Fri</text>
<text x="221.5" y="268.5">Mar</text>
<text x="230.7" y="268.5">13</text>
<text x="237.5" y="268.5">13:39:43</text>
<text x="258.1" y="268.5">2015</text>
<text x="385.4" y="267.3">7</text>
<text x="397.6" y="267.3">8</text>
</g>
<g font-size="3.1">
<text x="79.5" y="60.7" transform="rotate(-90 79.5 60.7)">1</text>
<text x="96.7" y="60.7" transform="rotate(-90 96.7 60.7)">1</text>
<text x="113.8" y="60.7" transform="rotate(-90 113.8 60.7)">1</text>
<text x="131" y="60.7" transform="rotate(-90 131 60.7)">1</text>
<text x="148.2" y="60.7" transform="rotate(-90 148.2 60.7)">1</text>
<text x="165.4" y="60.7" transform="rotate(-90 165.4 60.7)">1</text>
<text x="182.5" y="60.7" transform="rotate(-90 182.5 60.7)">1</text>
<text x="199.7" y="60.7" transform="rotate(-90 199.7 60.7)">1</text>
<text x="216.9" y="60.7" transform="rotate(-90 216.9 60.7)">1</text>
<text x="234.1" y="60.7" transform="rotate(-90 234.1 60.7)">1</text>
<text x="251.2" y="60.7" transform="rotate(-90 251.2 60.7)">1</text>
<text x="268.4" y="60.7" transform="rotate(-90 268.4 60.7)">1</text>
<text x="285.5" y="60.7" transform="rotate(-90 285.5 60.7)">1</text>
<text x="302.7" y="60.7" transform="rotate(-90 302.7 60.7)">1</text>
<text x="319.9" y="60.7" transform="rotate(-90 319.9 60.7)">1</text>
<text x="335.8" y="60.7" transform="rotate(-90 335.8 60.7)">1</text>
<text x="353" y="60.7" transform="rotate(-90 353 60.7)">1</text>
<text x="370.2" y="60.7" transform="rotate(-90 370.2 60.7)">1</text>
<text x="79.5" y="73.6" transform="rotate(-90 79.5 73.6)">2</text>
<text x="96.7" y="73.6" transform="rotate(-90 96.7 73.6)">2</text>
<text x="113.8" y="73.6" transform="rotate(-90 113.8 73.6)">2</text>
<text x="131" y="73.6" transform="rotate(-90 131 73.6)">2</text>
<text x="148.2" y="73.6" transform="rotate(-90 148.2 73.6)">2</text>
<text x="165.4" y="73.6" transform="rotate(-90 165.4 73.6)">2</text>
<text x="182.5" y="73.6" transform="rotate(-90 182.5 73.6)">2</text>
<text x="199.7" y="73.6" transform="rotate(-90 199.7 73.6)">2</text>
<text x="216.9" y="73.6" transform="rotate(-90 216.9 73.6)">2</text>
<text x="234.1" y="73.6" transform="rotate(-90 234.1 73.6)">2</text>
<text x="251.2" y="73.6" transform="rotate(-90 251.2 73.6)">2</text>
<text x="268.4" y="73.6" transform="rotate(-90 268.4 73.6)">2</text>
<text x="285.5" y="73.6" transform="rotate(-90 285.5 73.6)">2</text>
<text x="302.7" y="73.6" transform="rotate(-90 302.7 73.6)">2</text>
<text x="319.9" y="73.6" transform="rotate(-90 319.9 73.6)">2</text>
<text x="335.8" y="73.6" transform="rotate(-90 335.8 73.6)">2</text>
<text x="353" y="73.6" transform="rotate(-90 353 73.6)">2</text>
<text x="370.2" y="73.6" transform="rotate(-90 370.2 73.6)">2</text>
<text x="45.2" y="86.4" transform="rotate(-90 45.2 86.4)">1</text>
<text x="62.4" y="86.4" transform="rotate(-90 62.4 86.4)">1</text>
<text x="79.5" y="86.4" transform="rotate(-90 79.5 86.4)">1</text>
<text x="96.7" y="86.4" transform="rotate(-90 96.7 86.4)">1</text>
<text x="113.8" y="86.4" transform="rotate(-90 113.8 86.4)">1</text>
<text x="131" y="86.4" transform="rotate(-90 131 86.4)">1</text>
<text x="148.2" y="86.4" transform="rotate(-90 148.2 86.4)">1</text>
<text x="165.4" y="86.4" transform="rotate(-90 165.4 86.4)">1</text>
<text x="182.5" y="86.4" transform="rotate(-90 182.5 86.4)">1</text>
<text x="198.5" y="86.4" transform="rotate(-90 198.5 86.4)">1</text>
<text x="216.9" y="86.4" transform="rotate(-90 216.9 86.4)">1</text>
<text x="234.1" y="86.4" transform="rotate(-90 234.1 86.4)">1</text>
<text x="45.2" y="99.3" transform="rotate(-90 45.2 99.3)">2</text>
<text x="62.4" y="99.3" transform="rotate(-90 62.4 99.3)">2</text>
<text x="79.5" y="99.3" transform="rotate(-90 79.5 99.3)">2</text>
<text x="96.7" y="99.3" transform="rotate(-90 96.7 99.3)">2</text>
<text x="113.8" y="99.3" transform="rotate(-90 113.8 99.3)">2</text>
<text x="131" y="99.3" transform="rotate(-90 131 99.3)">2</text>
<text x="148.2" y="99.3" transform="rotate(-90 148.2 99.3)">2</text>
<text x="165.4" y="99.3" transform="rotate(-90 165.4 99.3)">2</text>
<text x="182.5" y="99.3" transform="rotate(-90 182.5 99.3)">2</text>
<text x="198.5" y="99.3" transform="rotate(-90 198.5 99.3)">2</text>
<text x="216.9" y="99.3" transform="rotate(-90 216.9 99.3)">2</text>
<text x="234.1" y="99.3" transform="rotate(-90 234.1 99.3)">2</text>
</g>
<g font-size="2.8">
<text x="38.3" y="22.1">8</text>
<text x="87.4" y="22.1">7</text>
<text x="136.4" y="22.1">6</text>
<text x="185.5" y="22.1">5</text>
<text x="233.3" y="22.1">4</text>
<text x="282.4" y="22.1">3</text>
<text x="331.4" y="22.1">2</text>
<text x="381.9" y="22.1">1</text>
<text x="28.5" y="31.4">VDD</text>
<text x="338.8" y="47.8">0603</text>
<text x="355.9" y="47.8">0603</text>
<text x="373.1" y="47.8">0603</text>
<text x="387.8" y="47.8">0603</text>
<text x="10.1" y="50.2">D</text>
<text x="28.5" y="51">GND</text>
<text x="408.7" y="52.7">D</text>
<text x="28.5" y="55.9">VDD</text>
<text x="28.5" y="75.5">GND</text>
<text x="28" y="81.7">VDD</text>
<text x="28" y="101.3">GND</text>
<text x="10.1" y="107.9">C</text>
<text x="408.7" y="107.9">C</text>
<text x="28.5" y="108.6">VDD</text>
<text x="28.5" y="128.2">GND</text>
<text x="28.5" y="134.4">VDD</text>
<text x="28.5" y="154">GND</text>
<text x="288.5" y="150.8">0201</text>
<text x="305.6" y="150.8">0201</text>
<text x="10.1" y="163.1">B</text>
<text x="408.7" y="163.1">B</text>
<text x="10.1" y="222">A</text>
<text x="408.7" y="222">A</text>
<text x="391.5" y="267.3">OF</text>
<text x="38.3" y="273.5">8</text>
<text x="86.1" y="273.5">7</text>
<text x="135.2" y="273.5">6</text>
<text x="184.2" y="273.5">5</text>
<text x="234.5" y="273.5">4</text>
<text x="283.6" y="273.5">3</text>
<text x="332.7" y="273.5">2</text>
<text x="383.2" y="273.5">1</text>
</g>
<g font-size="2.7">
<text x="234" y="35" transform="rotate(-90 234 35)">1</text>
<text x="251.2" y="35" transform="rotate(-90 251.2 35)">1</text>
<text x="268.4" y="35" transform="rotate(-90 268.4 35)">1</text>
<text x="285.5" y="35" transform="rotate(-90 285.5 35)">1</text>
<text x="302.7" y="35" transform="rotate(-90 302.7 35)">1</text>
<text x="319.8" y="35" transform="rotate(-90 319.8 35)">1</text>
<text x="45.1" y="36.2" transform="rotate(-90 45.1 36.2)">1</text>
<text x="62.3" y="36.2" transform="rotate(-90 62.3 36.2)">1</text>
<text x="79.5" y="36.2" transform="rotate(-90 79.5 36.2)">1</text>
<text x="96.6" y="36.2" transform="rotate(-90 96.6 36.2)">1</text>
<text x="113.8" y="36.2" transform="rotate(-90 113.8 36.2)">1</text>
<text x="131" y="36.2" transform="rotate(-90 131 36.2)">1</text>
<text x="148.2" y="36.2" transform="rotate(-90 148.2 36.2)">1</text>
<text x="165.3" y="36.2" transform="rotate(-90 165.3 36.2)">1</text>
<text x="182.5" y="36.2" transform="rotate(-90 182.5 36.2)">1</text>
<text x="199.6" y="36.2" transform="rotate(-90 199.6 36.2)">1</text>
<text x="216.8" y="36.2" transform="rotate(-90 216.8 36.2)">1</text>
<text x="48.1" y="47.8">0603</text>
<text x="65.3" y="47.8">0603</text>
<text x="82.5" y="47.8">0603</text>
<text x="99.6" y="47.8">0603</text>
<text x="116.8" y="47.8">0603</text>
<text x="134" y="47.8">0603</text>
<text x="151.1" y="47.8">0603</text>
<text x="168.3" y="47.8">0603</text>
<text x="185.5" y="47.8">0603</text>
<text x="202.6" y="47.8">0603</text>
<text x="219.8" y="47.8">0603</text>
<text x="234" y="47.6" transform="rotate(-90 234 47.6)">2</text>
<text x="237" y="46.6">0603</text>
<text x="251.2" y="47.6" transform="rotate(-90 251.2 47.6)">2</text>
<text x="254.2" y="46.6">0603</text>
<text x="268.4" y="47.6" transform="rotate(-90 268.4 47.6)">2</text>
<text x="271.3" y="46.6">0603</text>
<text x="285.5" y="47.6" transform="rotate(-90 285.5 47.6)">2</text>
<text x="288.5" y="46.6">0603</text>
<text x="302.7" y="47.6" transform="rotate(-90 302.7 47.6)">2</text>
<text x="305.6" y="46.6">0603</text>
<text x="319.8" y="47.6" transform="rotate(-90 319.8 47.6)">2</text>
<text x="322.8" y="46.6">0603</text>
<text x="45.1" y="48.9" transform="rotate(-90 45.1 48.9)">2</text>
<text x="62.3" y="48.9" transform="rotate(-90 62.3 48.9)">2</text>
<text x="79.5" y="48.9" transform="rotate(-90 79.5 48.9)">2</text>
<text x="96.6" y="48.9" transform="rotate(-90 96.6 48.9)">2</text>
<text x="113.8" y="48.9" transform="rotate(-90 113.8 48.9)">2</text>
<text x="131" y="48.9" transform="rotate(-90 131 48.9)">2</text>
<text x="148.2" y="48.9" transform="rotate(-90 148.2 48.9)">2</text>
<text x="165.3" y="48.9" transform="rotate(-90 165.3 48.9)">2</text>
<text x="182.5" y="48.9" transform="rotate(-90 182.5 48.9)">2</text>
<text x="199.6" y="48.9" transform="rotate(-90 199.6 48.9)">2</text>
<text x="216.8" y="48.9" transform="rotate(-90 216.8 48.9)">2</text>
<text x="45.1" y="60.7" transform="rotate(-90 45.1 60.7)">1</text>
<text x="62.3" y="60.7" transform="rotate(-90 62.3 60.7)">1</text>
<text x="45.1" y="73.4" transform="rotate(-90 45.1 73.4)">2</text>
<text x="48.1" y="72.3">0402</text>
<text x="62.3" y="73.4" transform="rotate(-90 62.3 73.4)">2</text>
<text x="65.3" y="72.3">0402</text>
<text x="82.5" y="72.3">0402</text>
<text x="99.6" y="72.3">0402</text>
<text x="116.8" y="72.3">0402</text>
<text x="134" y="72.3">0402</text>
<text x="151.1" y="72.3">0402</text>
<text x="168.3" y="72.3">0402</text>
<text x="185.5" y="72.3">0402</text>
<text x="202.6" y="72.3">0402</text>
<text x="219.8" y="72.3">0402</text>
<text x="237" y="72.3">0402</text>
<text x="254.2" y="72.3">0402</text>
<text x="271.3" y="72.3">0402</text>
<text x="288.5" y="72.3">0402</text>
<text x="305.6" y="72.3">0402</text>
<text x="322.8" y="72.3">0402</text>
<text x="338.8" y="72.3">0402</text>
<text x="355.9" y="72.3">0402</text>
<text x="373.1" y="72.3">0402</text>
<text x="48.1" y="98.1">0402</text>
<text x="65.3" y="98.1">0402</text>
<text x="82.5" y="98.1">0402</text>
<text x="99.6" y="98.1">0402</text>
<text x="116.8" y="98.1">0402</text>
<text x="134" y="98.1">0402</text>
<text x="151.1" y="98.1">0402</text>
<text x="168.3" y="98.1">0402</text>
<text x="185.5" y="98.1">0402</text>
<text x="201.4" y="98.1">0402</text>
<text x="219.8" y="98.1">0402</text>
<text x="237" y="98.1">0402</text>
<text x="48.1" y="125.1">0201</text>
<text x="65.3" y="125.1">0201</text>
<text x="82.5" y="125.1">0201</text>
<text x="99.6" y="125.1">0201</text>
<text x="116.8" y="125.1">0201</text>
<text x="134" y="125.1">0201</text>
<text x="151.1" y="125.1">0201</text>
<text x="168.3" y="125.1">0201</text>
<text x="185.5" y="125.1">0201</text>
<text x="202.6" y="125.1">0201</text>
<text x="219.8" y="125.1">0201</text>
<text x="237" y="125.1">0201</text>
<text x="254.2" y="125.1">0201</text>
<text x="271.3" y="125.1">0201</text>
<text x="288.5" y="125.1">0201</text>
<text x="305.6" y="125.1">0201</text>
<text x="322.8" y="125.1">0201</text>
<text x="340" y="125.1">0201</text>
<text x="357.2" y="125.1">0201</text>
<text x="374.4" y="125.1">0201</text>
<text x="48.1" y="150.8">0201</text>
<text x="65.3" y="150.8">0201</text>
<text x="82.5" y="150.8">0201</text>
<text x="99.6" y="150.8">0201</text>
<text x="116.8" y="150.8">0201</text>
<text x="134" y="150.8">0201</text>
<text x="151.1" y="150.8">0201</text>
<text x="168.3" y="150.8">0201</text>
<text x="185.5" y="150.8">0201</text>
<text x="202.6" y="150.8">0201</text>
<text x="219.8" y="150.8">0201</text>
<text x="237" y="150.8">0201</text>
<text x="254.2" y="150.8">0201</text>
<text x="271.3" y="150.8">0201</text>
</g>
</svg>
